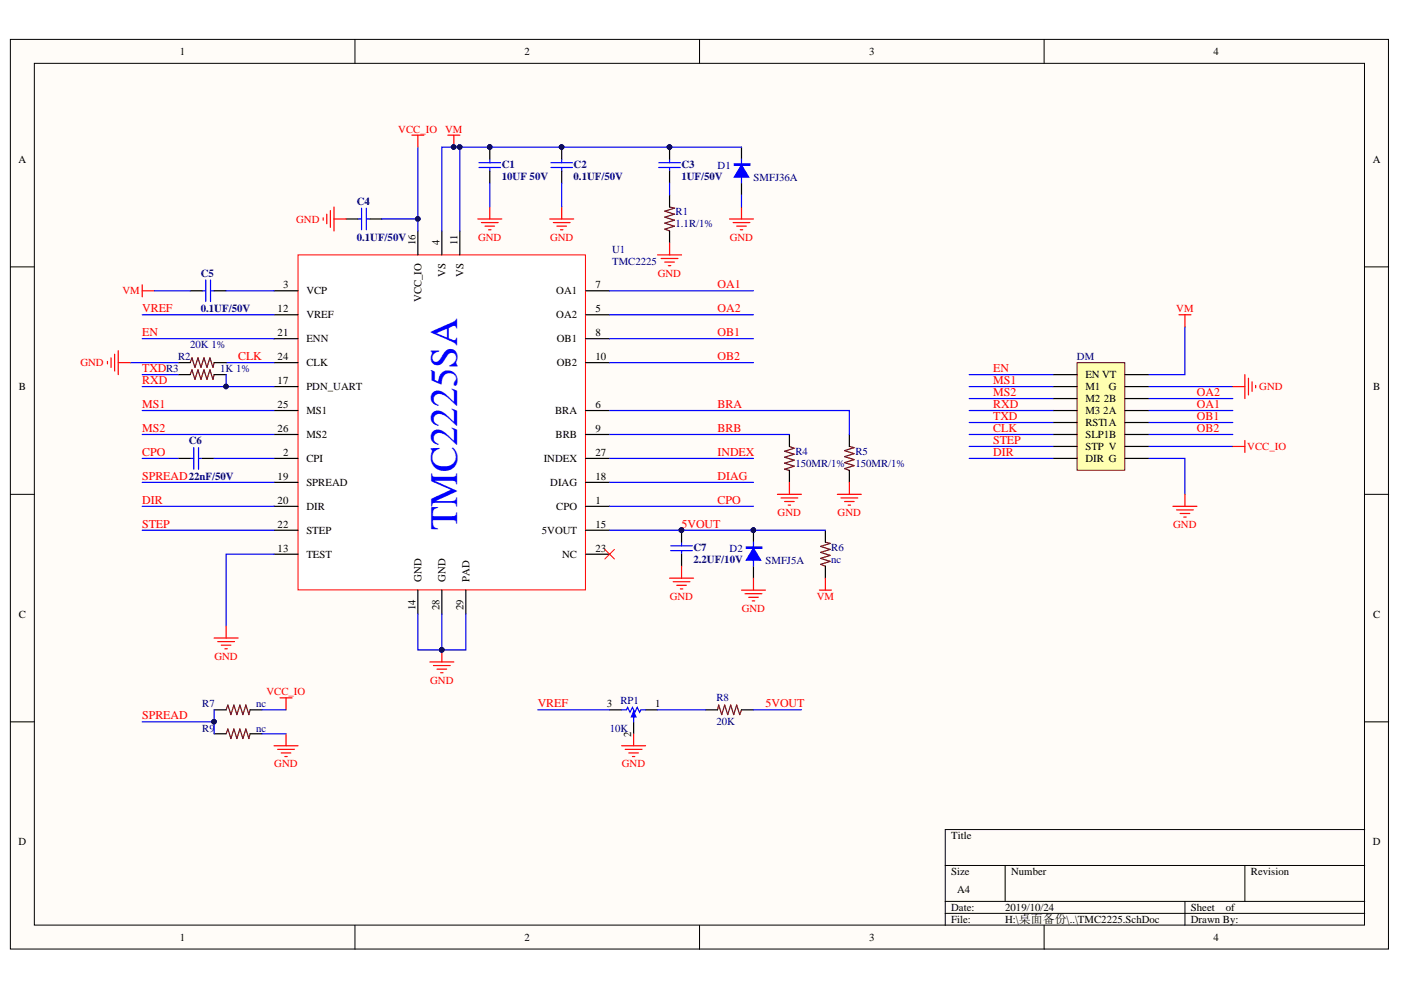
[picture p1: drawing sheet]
<svg xmlns="http://www.w3.org/2000/svg" width="297mm" height="210mm" viewBox="0 0 297 210" stroke-linecap="round" stroke-linejoin="round" font-family="sans-serif">
<g fill="#fffcf8" stroke="#000" stroke-width=".21">
<path d="M2.2 8.4h292.2v192.8h-292.2z"/>
<path d="M7.3 13.4h282v182.7h-282z"/>
</g>
<g fill="none" stroke="#000" stroke-width=".21">
<path d="M75.3 8.4v5M148.3 8.4v5M221.4 8.4v5M2.2 56.6h5.1M289.3 56.6h5.1M2.2 104.8h5.1M289.3 104.8h5.1M2.2 153h5.1M289.3 153h5.1M289.3 175.9h-88.9v20.3M75.3 196.2v5.1M148.3 196.2v5.1"/>
<path d="M200.4 183.5h88.9M200.4 191.1h88.9M200.4 193.7h88.9M213.1 183.5v7.6M221.4 196.2v5.1M251.2 191.1v5.1M263.9 183.5v7.6"/>
</g>
<path d="M63.2 54h60.9v71.1h-60.9z" fill="#fff" stroke="#f00" stroke-width=".21"/>
<g fill="none" stroke="#000" stroke-width=".25">
<path d="M88.6 49v5M93.7 49v5M97.5 49v5M58.1 61.7h5.1M58.1 66.7h5.1M58.1 71.8h5.1M58.1 76.9h5.1M124.2 61.7h5.1M124.2 66.7h5.1M124.2 71.8h5.1M124.2 76.9h5.1M58.1 97.2h5.1"/>
<path d="M58.1 87h5.1M58.1 92.1h5.1M58.1 82h5.1M124.2 97.2h5.1M124.2 87h5.1M124.2 92.1h5.1M58.1 107.4h5.1M58.1 117.5h5.1M58.1 112.4h5.1M58.1 102.3h5.1M124.2 107.4h5.1M124.2 117.5h5.1"/>
<path d="M124.2 112.4h5.1M124.2 102.3h5.1M88.6 125.1v5.1M93.7 125.1v5.1M98.8 125.1v5.1"/>
</g>
<path d="M228.4 76.9h10.1v22.8h-10.1z" fill="#ffffb0" stroke="#800000" stroke-width=".21"/>
<g fill="none" stroke="#000" stroke-width=".25">
<path d="M103.8 31.2v2.5M103.8 36.3v2.5M73.4 46.4h2.5M78.4 46.4h2.6M37.8 79.4h2.5M45.4 79.4h2.5M223.3 79.4h5.1M238.5 79.4h5.1M223.3 82h5.1M223.3 84.5h5.1M223.3 87h5.1M223.3 89.6h5.1"/>
<path d="M223.3 92.1h5.1M223.3 94.7h5.1M223.3 97.2h5.1M238.5 82h5.1M238.5 84.5h5.1M238.5 87h5.1M238.5 89.6h5.1M238.5 92.1h5.1M238.5 94.7h5.1M238.5 97.2h5.1M159.7 112.4v2.6M159.7 120v2.6"/>
</g>
<path d="M101.6 35.5h4.5M101.6 34.5h4.5M103.8 33.7v.8M103.8 35.5v.8M75.9 46.4h.8M76.7 44.1v4.6M77.7 46.4h.7M77.7 44.1v4.6M158.2 116h3.3v.2h-3.3zM158.2 116.1h3.3M159.7 115v5" fill="none" stroke="#00f" stroke-width=".25"/>
<g fill="#000080" stroke="#000080" stroke-width=".21">
<circle cx="103.8" cy="31.2" r=".48"/>
<circle cx="159.7" cy="112.4" r=".48"/>
</g>
<path d="M40.3 79.4l.4-1 .6 2 .7-2 .6 2 .6-2 .7 2 .6-2 .6 2 .3-1" fill="none" stroke="#800000" stroke-width=".25"/>
<path d="M159.7 116.2l1.6 2.6h-3.1z" fill="#00f"/>
<g fill="none" stroke="#00f" stroke-width=".25">
<path d="M116.8 35.5h4.6M116.8 34.5h4.6M119.1 33.7v.8M119.1 35.5v.8M155.7 34.8h3.3v.2h-3.3zM155.7 34.9h3.3M157.2 33.7v5.1M43.6 59.4v4.5M44.6 59.4v4.5M42.9 61.7h.7M44.6 61.7h.8M40.3 97.2h.8"/>
<path d="M41.1 94.9v4.6M42.1 97.2h.8M42.1 94.9v4.6M142.2 116.7h4.6M142.2 115.7h4.6M144.5 115v.7M144.5 116.7v.8M159.7 116.2l1.6 2.6h-3.1z"/>
</g>
<g fill="#000080" stroke="#000080" stroke-width=".21">
<circle cx="159.7" cy="112.4" r=".48"/>
<circle cx="144.5" cy="112.4" r=".48"/>
<circle cx="119.1" cy="31.2" r=".48"/>
</g>
<g fill="none" stroke="#000" stroke-width=".25">
<path d="M119.1 31.2v2.5M119.1 36.3v2.5M157.2 31.2v2.5M157.2 38.8v2.6M40.3 61.7h2.6M45.4 61.7h2.5M37.8 97.2h2.5M42.9 97.2h2.5M167.4 92.1v2.6M167.4 99.7v2.6M180.1 92.1v2.6M180.1 99.7v2.6"/>
<path d="M144.5 112.4v2.6M144.5 117.5v2.5M175 112.4v2.6M175 120v2.6M45.4 155.6h2.5M45.4 150.5h2.5M53 155.6h2.6M53 150.5h2.6"/>
</g>
<path d="M167.4 94.7l1 .3-2 .7 2 .6-2 .6 2 .7-2 .6 2 .6-2 .7 1 .2M180.1 94.7l1 .2-2 .6 2 .7-2 .6 2 .7-2 .6 2 .6-2 .7 1 .3M175 115l1 .2-2 .7 2 .6-2 .6 2 .7-2 .6 2 .6-2 .7 1 .3M47.9 155.6l.4-1 .7 2 .6-2 .6 2 .7-2 .6 2 .6-2 .7 2 .2-1M47.9 150.5l.4-1 .7 2 .6-2 .6 2 .7-2 .6 2 .6-2 .7 2 .2-1" fill="none" stroke="#800000" stroke-width=".25"/>
<path d="M157.2 35l1.5 2.5h-3z" fill="#00f"/>
<g fill="none" stroke="#00f" stroke-width=".25">
<path d="M88.6 31.2v15.2M97.5 31.2h59.7M103.8 38.8v5.1M119.1 38.8v5.1M139.7 35.5h4.5M139.7 34.5h4.5M142 33.7v.8M142 35.5v.8M142 38.8v2.6M157.2 35l1.5 2.5h-3zM81 46.4h7.6v2.6M93.7 49v-17.8h3.8v17.8"/>
<path d="M157.2 41.4v2.5M30.2 66.7h27.9M30.2 71.8h27.9M30.2 79.4h7.6M32.7 61.7h7.6M47.9 61.7h10.2M47.9 76.9h10.2M47.9 79.4v2.6M129.3 61.7h30.4M129.3 66.7h30.4M129.3 71.8h30.4M129.3 76.9h30.4"/>
<path d="M30.2 82h27.9M30.2 87h27.9M30.2 92.1h27.9M30.2 97.2h7.6M45.4 97.2h12.7M129.3 87h50.8v5.1M129.3 92.1h38.1M129.3 97.2h30.4M30.2 102.3h27.9M30.2 107.4h27.9M30.2 112.4h27.9M58.1 117.5h-10.2v15.2"/>
<path d="M129.3 112.4h45.7M129.3 102.3h30.4M129.3 107.4h30.4M88.6 130.2v7.6h10.2v-7.6M93.7 130.2v7.6M30.2 153h15.2M45.4 150.5v5.1M55.6 150.5h5M55.6 155.6h5M131.8 150.5h1l.3-.5 .5 1 .5-1 .5 1 .5-1 .5 1 .3-.5h1"/>
</g>
<path d="M142 31.2v2.5M142 36.3v2.5M142 41.4v2.5M142 49v2.5M129.3 150.5h2.5M134.3 153v2.6M136.9 150.5h2.5" fill="none" stroke="#000" stroke-width=".25"/>
<g fill="#000080" stroke="#000080" stroke-width=".21">
<circle cx="141.9" cy="31.2" r=".48"/>
<circle cx="88.6" cy="46.4" r=".48"/>
<circle cx="96.2" cy="31.2" r=".49"/>
<circle cx="97.5" cy="31.2" r=".48"/>
<circle cx="103.8" cy="31.2" r=".48"/>
<circle cx="119.1" cy="31.2" r=".48"/>
<circle cx="47.9" cy="81.9" r=".48"/>
<circle cx="45.4" cy="153" r=".49"/>
<circle cx="93.7" cy="137.8" r=".48"/>
<circle cx="144.5" cy="112.4" r=".48"/>
<circle cx="159.7" cy="112.4" r=".48"/>
</g>
<path d="M142 43.9l1 .2-2.1 .7 2.1 .6-2.1 .6 2.1 .7-2.1 .6 2.1 .7-2.1 .6 1.1 .4" fill="none" stroke="#800000" stroke-width=".25"/>
<g fill="none" stroke="#f00" stroke-width=".25">
<path d="M87.3 28.7h2.6M88.6 28.7v2.5M95 28.7h2.5M96.2 28.7v2.5M68.5 46.2v.5M69.3 45.4v2M70 44.7v3.5M70.8 46.4h2.6M70.8 43.9v5.1M101.3 46.4h5.1M102.1 47.2h3.5M102.8 48h2.1"/>
<path d="M103.6 48.7h.5M103.8 43.9v2.5M116.6 46.4h5M117.3 47.2h3.6M118.1 48h2M118.8 48.7h.5M119.1 43.9v2.5M139.4 54h5.1M140.2 54.8h3.5M140.9 55.6h2.1M141.7 56.3h.5M142 51.5v2.5"/>
<path d="M154.7 46.4h5M155.4 47.2h3.6M156.2 48h2M157 48.7h.5M157.2 43.9v2.5M30.2 60.4v2.5M30.2 61.7h2.5M164.8 104.8h5.1M165.6 105.6h3.6M166.4 106.3h2M167.1 107.1h.5M167.4 102.3v2.5"/>
<path d="M177.5 104.8h5.1M178.3 105.6h3.6M179.1 106.3h2M179.8 107.1h.5M180.1 102.3v2.5M45.4 135.3h5.1M46.2 136h3.5M46.9 136.8h2.1M47.7 137.6h.5M47.9 132.7v2.6M93.7 137.8v2.5M142 122.6h5"/>
<path d="M142.7 123.3h3.6M143.5 124.1h2M144.2 124.9h.6M144.5 120v2.6M157.2 125.1h5.1M158 125.9h3.5M158.7 126.6h2.1M159.5 127.4h.5M159.7 122.6v2.5M173.7 125.1h2.6M175 122.6v2.5M58.1 158.1h5.1"/>
<path d="M58.9 158.9h3.5M59.4 148h2.5M59.6 159.6h2.1M60.6 148v2.5M60.6 155.6v2.5M91.1 140.3h5.1M91.9 141.1h3.6M92.7 141.9h2M93.4 142.6h.5M60.4 160.4h.5"/>
</g>
<path d="M128.2 116.5l2.1 2M130.3 116.5l-2.1 2" fill="none" stroke="#f00" stroke-width=".21"/>
<path d="M134.3 150.8l.5 1.2h-1z" fill="#00f"/>
<path d="M134.3 150.8l.5 1.2h-1z" fill="none" stroke="#00f" stroke-width=".21"/>
<g fill="none" stroke="#00f" stroke-width=".25">
<path d="M27.6 76.9h10.2M205.5 79.4h17.8M251.2 69.3v10.1h-7.6M205.5 82h17.8M205.5 84.5h17.8M205.5 87h17.8M205.5 89.6h17.8M205.5 92.1h17.8M205.5 94.7h17.8M205.5 97.2h17.8M243.6 97.2h7.6v7.6M243.6 82h17.8"/>
<path d="M243.6 84.5h17.8M243.6 87h17.8M243.6 89.6h17.8M243.6 92.1h17.8M243.6 94.7h17.8M114 150.5h15.3M134.3 152v1M139.4 150.5h10.2M159.7 150.5h10.2"/>
</g>
<path d="M40.3 76.9l.4-1 .6 2 .7-2 .6 2 .6-2 .7 2 .6-2 .6 2 .3-1M152.1 150.5l.3-1 .6 2 .7-2 .6 2 .6-2 .7 2 .6-2 .6 2 .4-1" fill="none" stroke="#800000" stroke-width=".25"/>
<path d="M37.8 76.9h2.5M45.4 76.9h2.5M149.6 150.5h2.5M157.2 150.5h2.5" fill="none" stroke="#000" stroke-width=".25"/>
<g fill="none" stroke="#f00" stroke-width=".25">
<path d="M22.8 76.6v.5M23.5 75.9v2M24.3 75.1v3.6M25.1 74.4v5M25.1 76.9h2.5M250 66.7h2.5M251.2 66.7v2.6M263.9 79.4v5.1M261.4 82h2.5M261.4 94.7h2.5M263.9 93.4v2.5M264.7 80.2v3.5"/>
<path d="M265.5 81v2M266.2 81.7v.5M248.7 107.4h5.1M249.5 108.1h3.5M250.2 108.9h2M251 109.6h.5M251.2 104.8v2.6M131.8 158.1h5.1M132.6 158.9h3.5M133.3 159.6h2.1M134.3 155.6v2.5M134.1 160.4h.5"/>
</g>
<circle cx="144.5" cy="112.4" r=".48" fill="#000080" stroke="#000080" stroke-width=".21"/>
<text font-size="8.2" fill="#00f" x="97" y="112.4" transform="rotate(-90 97 112.4)">TMC2225SA</text>
<g font-size="2.5" fill="#f00">
<text x="152.1" y="61.1">OA1</text>
<text x="30.1" y="71.3">EN</text>
<text x="30.1" y="66.2">VREF</text>
<text x="152.1" y="66.2">OA2</text>
<text x="152.1" y="71.3">OB1</text>
<text x="50.5" y="76.3">CLK</text>
<text x="152.1" y="76.3">OB2</text>
<text x="30.1" y="81.4">RXD</text>
<text x="30.1" y="78.9">TXDR3</text>
<text x="210.6" y="78.9">EN</text>
<text x="210.6" y="81.4">MS1</text>
<text x="210.6" y="84">MS2</text>
<text x="253.8" y="84">OA2</text>
<text x="30.1" y="86.5">MS1</text>
<text x="152.1" y="86.5">BRA</text>
<text x="210.6" y="86.5">RXD</text>
<text x="210.6" y="89">TXD</text>
<text x="253.8" y="86.5">OA1</text>
<text x="253.8" y="89">OB1</text>
<text x="30.1" y="91.6">MS2</text>
<text x="152.1" y="91.6">BRB</text>
<text x="210.6" y="94.1">STEP</text>
<text x="210.6" y="91.6">CLK</text>
<text x="253.8" y="91.6">OB2</text>
<text x="30.1" y="96.6">CPO</text>
<text x="30.1" y="101.7">SPREAD22nF/50V</text>
<text x="152.1" y="101.7">DIAG</text>
<text x="152.1" y="96.6">INDEX</text>
<text x="210.6" y="96.6">DIR</text>
<text x="30.1" y="106.8">DIR</text>
<text x="152.1" y="106.8">CPO</text>
<text x="30.1" y="111.9">STEP</text>
<text x="144.5" y="111.9">5VOUT</text>
<text x="114" y="150">VREF</text>
<text x="162.3" y="150">5VOUT</text>
<text x="30.1" y="152.5">SPREAD</text>
</g>
<g font-size="2.3">
<text x="38.1" y="11.7">1</text>
<text x="111.2" y="11.7">2</text>
<text x="184.3" y="11.7">3</text>
<text x="257.3" y="11.7">4</text>
<text x="3.9" y="34.5">A</text>
<text x="291.1" y="34.5">A</text>
<text x="88.1" y="52" transform="rotate(-90 88.1 52)">16</text>
<text x="93.2" y="52" transform="rotate(-90 93.2 52)">4</text>
<text x="97" y="52" transform="rotate(-90 97 52)">11</text>
<text x="94.5" y="58.8" transform="rotate(-90 94.5 58.8)">VS</text>
<text x="98.3" y="58.8" transform="rotate(-90 98.3 58.8)">VS</text>
<text x="60" y="61.2">3</text>
<text x="65" y="62.4">VCP</text>
<text x="89.4" y="64.1" transform="rotate(-90 89.4 64.1)">VCC_IO</text>
<text x="117.9" y="62.4">OA1</text>
<text x="126.2" y="61.2">7</text>
<text x="58.9" y="66.2">12</text>
<text x="58.9" y="71.3">21</text>
<text x="65" y="67.5">VREF</text>
<text x="117.9" y="67.5">OA2</text>
<text x="126.2" y="66.2">5</text>
<text x="126.2" y="71.3">8</text>
<text x="58.9" y="76.4">24</text>
<text x="65" y="72.6">ENN</text>
<text x="65" y="77.7">CLK</text>
<text x="118.1" y="72.6">OB1</text>
<text x="118.1" y="77.7">OB2</text>
<text x="126.2" y="76.4">10</text>
<text x="4" y="82.8">B</text>
<text x="58.9" y="81.5">17</text>
<text x="65" y="82.8">PDN_UART</text>
<text x="230.1" y="80.2">EN VT</text>
<text x="230.1" y="82.8">M1</text>
<text x="235.1" y="82.8">G</text>
<text x="291.1" y="82.8">B</text>
<text x="58.9" y="86.6">25</text>
<text x="65" y="87.8">MS1</text>
<text x="117.7" y="87.8">BRA</text>
<text x="126.2" y="86.6">6</text>
<text x="230.1" y="85.3">M2</text>
<text x="230.1" y="87.8">M3</text>
<text x="233.9" y="87.8">2A</text>
<text x="234.1" y="85.3">2B</text>
<text x="58.9" y="91.6">26</text>
<text x="65" y="92.9">MS2</text>
<text x="117.8" y="92.9">BRB</text>
<text x="126.2" y="91.6">9</text>
<text x="230.1" y="90.4">RST1A</text>
<text x="230.1" y="92.9">SLP1B</text>
<text x="230.1" y="95.4">STP V</text>
<text x="58.9" y="101.8">19</text>
<text x="60" y="96.7">2</text>
<text x="65" y="98">CPI</text>
<text x="115.3" y="98">INDEX</text>
<text x="126.2" y="101.8">18</text>
<text x="126.2" y="96.7">27</text>
<text x="230.1" y="98">DIR G</text>
<text x="58.9" y="106.9">20</text>
<text x="65" y="103.1">SPREAD</text>
<text x="116.7" y="103.1">DIAG</text>
<text x="126.2" y="106.9">1</text>
<text x="58.9" y="111.9">22</text>
<text x="65" y="108.1">DIR</text>
<text x="65" y="113.2">STEP</text>
<text x="114.9" y="113.2">5VOUT</text>
<text x="117.9" y="108.1">CPO</text>
<text x="126.2" y="111.9">15</text>
<text x="58.9" y="117">13</text>
<text x="65" y="118.3">TEST</text>
<text x="119.2" y="118.3">NC</text>
<text x="126.2" y="117">23</text>
<text x="89.4" y="123.3" transform="rotate(-90 89.4 123.3)">GND</text>
<text x="94.5" y="123.3" transform="rotate(-90 94.5 123.3)">GND</text>
<text x="99.5" y="123.3" transform="rotate(-90 99.5 123.3)">PAD</text>
<text x="4" y="131">C</text>
<text x="88.1" y="129.4" transform="rotate(-90 88.1 129.4)">14</text>
<text x="93.2" y="129.4" transform="rotate(-90 93.2 129.4)">28</text>
<text x="98.3" y="129.4" transform="rotate(-90 98.3 129.4)">29</text>
<text x="291.1" y="131">C</text>
<text x="128.6" y="150">3</text>
<text x="138.9" y="150">1</text>
<text x="133.8" y="156.2" transform="rotate(-90 133.8 156.2)">2</text>
<text x="3.9" y="179.2">D</text>
<text x="201.7" y="177.9">Title</text>
<text x="291.1" y="179.2">D</text>
<text x="201.7" y="185.6">Size</text>
<text x="214.4" y="185.6">Number</text>
<text x="265.2" y="185.6">Revision</text>
<text x="202.9" y="189.4">A4</text>
<text x="201.7" y="193.2">Date:</text>
<text x="201.7" y="195.7">File:</text>
<text x="213.1" y="193.2">2019/10/24</text>
<text x="213.1" y="195.7">H:\桌面备份\..\TMC2225.SchDoc</text>
<text x="252.5" y="193.2">Sheet</text>
<text x="252.5" y="195.7">Drawn By:</text>
<text x="259.9" y="193.2">of</text>
<text x="38.1" y="199.5">1</text>
<text x="111.2" y="199.5">2</text>
<text x="184.3" y="199.5">3</text>
<text x="257.3" y="199.5">4</text>
</g>
<g font-size="2.3" fill="#f00">
<text x="84.4" y="28.2">VCC_IO</text>
<text x="94.4" y="28.2">VM</text>
<text x="62.8" y="47.2">GND</text>
<text x="101.4" y="51">GND</text>
<text x="116.6" y="51">GND</text>
<text x="154.7" y="51">GND</text>
<text x="139.5" y="58.6">GND</text>
<text x="26" y="62.4">VM</text>
<text x="249.4" y="66.2">VM</text>
<text x="17" y="77.7">GND</text>
<text x="267" y="82.8">GND</text>
<text x="264.5" y="95.4">VCC_IO</text>
<text x="164.9" y="109.4">GND</text>
<text x="177.6" y="109.4">GND</text>
<text x="248.7" y="111.9">GND</text>
<text x="142" y="127.1">GND</text>
<text x="157.3" y="129.7">GND</text>
<text x="173.2" y="127.1">VM</text>
<text x="45.5" y="139.9">GND</text>
<text x="56.5" y="147.5">VCC_IO</text>
<text x="91.2" y="144.9">GND</text>
<text x="58.1" y="162.7">GND</text>
<text x="131.8" y="162.7">GND</text>
</g>
<g font-size="2.3" fill="#000080">
<text x="106.4" y="35.5">C1</text>
<text x="121.6" y="35.5">C2</text>
<text x="144.5" y="35.5">C3</text>
<text x="152.1" y="35.8">D1</text>
<text x="106.4" y="38.1">10UF 50V</text>
<text x="121.6" y="38.1">0.1UF/50V</text>
<text x="144.5" y="38.1">1UF/50V</text>
<text x="159.8" y="38.3">SMFJ36A</text>
<text x="75.6" y="43.4">C4</text>
<text x="143.2" y="45.7">R1</text>
<text x="75.6" y="51">0.1UF/50V</text>
<text x="129.8" y="53.6">U1</text>
<text x="143.2" y="48.2">1.1R/1%</text>
<text x="42.6" y="58.6">C5</text>
<text x="129.8" y="56.1">TMC2225</text>
<text x="42.6" y="66.2">0.1UF/50V</text>
<text x="37.8" y="76.4">R2</text>
<text x="40.3" y="73.8">20K 1%</text>
<text x="228.3" y="76.4">DM</text>
<text x="46.7" y="78.9">1K 1%</text>
<text x="40" y="94.2">C6</text>
<text x="168.6" y="99">150MR/1%</text>
<text x="168.6" y="96.4">R4</text>
<text x="181.4" y="99">150MR/1%</text>
<text x="181.4" y="96.4">R5</text>
<text x="147" y="116.8">C7</text>
<text x="147" y="119.3">2.2UF/10V</text>
<text x="154.7" y="117">D2</text>
<text x="162.3" y="119.5">SMFJ5A</text>
<text x="176.2" y="119.3">nc</text>
<text x="176.2" y="116.8">R6</text>
<text x="42.9" y="150">R7</text>
<text x="54.3" y="150">nc</text>
<text x="131.6" y="149.2">RP1</text>
<text x="151.9" y="148.7">R8</text>
<text x="42.9" y="155.1">R9</text>
<text x="54.3" y="155.1">nc</text>
<text x="129.3" y="155.1">10K</text>
<text x="151.9" y="153.8">20K</text>
</g>
</svg>
